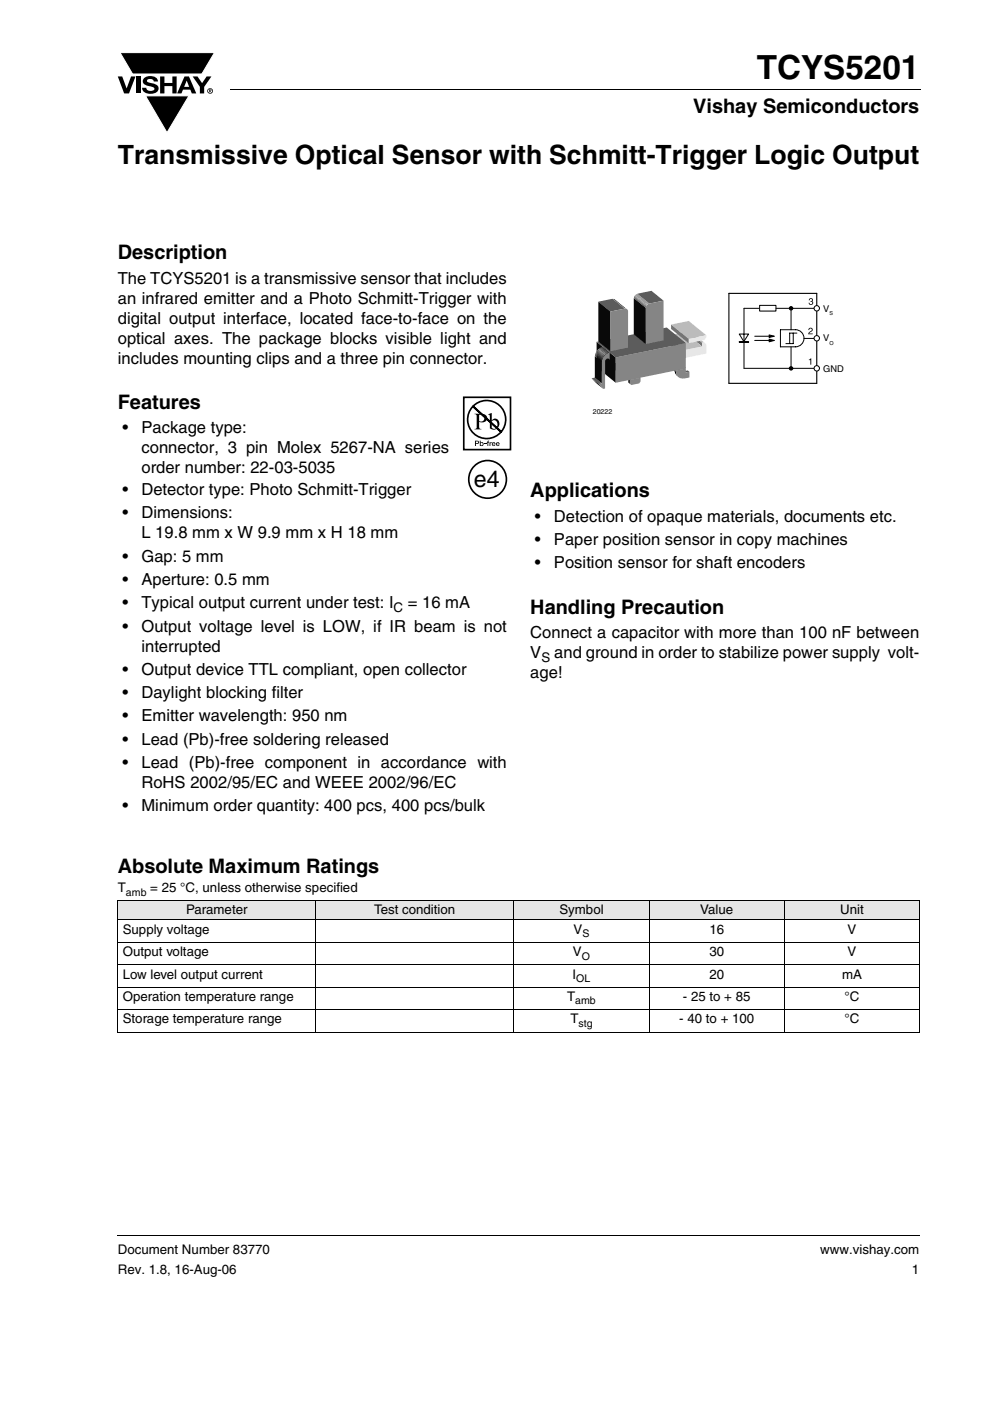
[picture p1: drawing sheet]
<svg xmlns="http://www.w3.org/2000/svg" width="210mm" height="297mm" viewBox="0 0 210 297" stroke-linecap="round" stroke-linejoin="round" font-family="sans-serif">
<g fill="#000">
<path d="M25 16.2h.9l1 2.5 .9-2.5h.9l-1.3 3.6h-1.1zM25.5 11.2h20l-2.7 4.5h-14.7zM28.9 16.2h.9v3.6h-.9zM30.6 16.5a2.1 2.1 0 0 1 2.8 .3l.1 .5h-.9a.79 .79 0 0 0-.7-.6 .79 .79 0 0 0-.7 .4l.2 .3 1 .3a1.08 1.08 0 0 1 1.2 1 1.08 1.08 0 0 1-1.1 1.1 1.73 1.73 0 0 1-2.4-1.2h.9a.96 .96 0 0 0 .8 .7 .96 .96 0 0 0 1-.5 1.68 1.68 0 0 0-1.6-.7 .92 .92 0 0 1-.9-.6 .92 .92 0 0 1 .3-1zM34 16.2h.9v1.4h1.7v-1.4h.9v3.6h-.9v-1.5h-1.7v1.5h-.9zM40.9 16.2h1l1 1.4 .9-1.4h1l-1.5 2.2v1.4h-.9v-1.4zM48.9 18.9l.1 .2zM30.9 20.3h9.2l-4.7 7.8zM24.9 261.9l.1 .2z"/>
<path d="M39.6 17.1l-.5 1.3h1zM39.1 16.2h1l1.5 3.6h-.9l-.3-.8h-1.6l-.3 .8h-.9z"/>
<path d="M44.5 19.1v.1h.2v-.1zM44.3 18.9l.5 .1v.1l-.1 .2 .1 .3-.3-.3-.2 .3zM44.1 19.3a.46 .46 0 0 0 .9 0 .46 .46 0 0 0-.9 0zM44 19.3a.6 .6 0 0 1 1.2 0 .6 .6 0 0 1-1.2 0z"/>
</g>
<path d="M25.5 11.2h20l-2.7 4.5h-14.7zM30.9 20.3h9.2l-4.7 7.8z" fill="none" stroke="#fff" stroke-width=".21"/>
<path d="M49 19h146.3M25 262h170.1" fill="none" stroke="#000" stroke-width=".21"/>
<g fill="#fff">
<path d="M113.5 41h81v60h-81z"/>
<path d="M125.5 61.7h53.5v26.3h-53.5z"/>
</g>
<path d="M129.5 78.1l.7 .5z" fill="#000"/>
<path d="M129.5 77.2l2.3-.4 .3 .2-2.2 .5z" fill="#585858"/>
<path d="M129.5 77.2l.4 .3v.8l-.4-.2z" fill="#0b0b0b"/>
<path d="M129.9 77.5l2.2-.5v.9l-.3 .4-1.6 .3-.3-.3z" fill="#858585"/>
<path d="M141.4 75.6l.8-.1 .3 .3-.7 .1z" fill="#585858"/>
<path d="M139.5 76.2l.4 .3zM139.5 76.2l.4 .4zM139.5 76.3l.7 .6z" fill="#000"/>
<path d="M139.2 75.3l2.2-.5 .4 .3-2.2 .4z" fill="#585858"/>
<path d="M139.2 75.3l.4 .2 .3 1-.4-.3z" fill="#000"/>
<path d="M139.6 75.5l2.2-.4v.8l.7-.1v1.2l-.5 .1a1.53 1.53 0 0 1-2.1-.6z" fill="#858585"/>
<path d="M133.3 81.1l.6 .5z" fill="#000"/>
<path d="M133.3 80.3l2.2-.5 .4 .3-2.3 .4z" fill="#585858"/>
<path d="M133.3 80.3l.3 .2v.9l-.3-.3z" fill="#0b0b0b"/>
<path d="M133.6 80.5l2.3-.4v.8l-.3 .4-1.7 .3-.3-.2z" fill="#858585"/>
<path d="M145.1 78.7l.8-.2 .3 .3-.7 .2z" fill="#585858"/>
<path d="M143.2 79.3l.4 .2zM143.2 79.3l.4 .3zM143.3 79.3l.6 .7z" fill="#000"/>
<path d="M142.9 78.3l2.2-.5 .4 .3-2.2 .5z" fill="#585858"/>
<path d="M142.9 78.3l.4 .3 .3 .9-.4-.2z" fill="#000"/>
<path d="M143.3 78.6l2.2-.5v.9l.7-.2v1.2l-.5 .1a1.53 1.53 0 0 1-2.1-.6z" fill="#858585"/>
<path d="M145.2 69.7l.4-.1 3.8 3-.5 .1z" fill="#bebebe"/>
<path d="M145.2 69.7l3.7 3v.8l-3.7-3.1z" fill="#757575"/>
<path d="M145.3 74.2l3.6-.7v-.8l.5-.1 .4 .4v2l-4.5 .9z" fill="#e8e8e8"/>
<path d="M141.6 71.2l3.7 3v1.7l-3.7-3.1z" fill="#757575"/>
<g fill="#bebebe">
<path d="M141.6 71.2l3.6-.8 3.7 3.1-3.6 .7z"/>
<path d="M142.3 68.8l3.8-.8 3.7 3.1-3.7 .8z"/>
</g>
<path d="M146.1 71.9l3.7-.8v.4l-.4 .6-3.3 .7z" fill="#e8e8e8"/>
<path d="M142.3 68.8l3.8 3.1v.9l-3.8-3.1z" fill="#757575"/>
<path d="M126.5 72.5l4.1 3.3v5.4l-4.1-3.4z" fill="#0b0b0b"/>
<path d="M130.6 75.8l14.9-3.1v5.4l-14.9 3.1z" fill="#858585"/>
<path d="M126.5 72.5l14.9-3.1 4.1 3.3-14.9 3.1z" fill="#585858"/>
<path d="M129.9 63.3l2.6 2.1z" fill="#4c4c4c"/>
<path d="M129.9 63.3l2.6 2.1z" fill="#444"/>
<path d="M130 63.3l2.5 2.1z" fill="#3c3c3c"/>
<path d="M130 63.3l2.6 2.1z" fill="#343434"/>
<path d="M130 63.3l2.6 2.1z" fill="#2c2c2c"/>
<path d="M130 63.3l2.6 2.1z" fill="#232323"/>
<path d="M130.1 63.3l2.6 2.1z" fill="#1b1b1b"/>
<path d="M130.1 63.3l2.6 2.1z" fill="#131313"/>
<path d="M130.1 63.3l2.6 2.1z" fill="#0b0b0b"/>
<path d="M130.2 63.3l2.6 2.1z" fill="#030303"/>
<path d="M130.2 63.3l2.6 2.1zM130.2 63.4l2.6 2zM130.3 63.4l2.5 2.1zM130.3 63.4l2.6 2.1zM130.4 63.4l2.6 2.1zM130.4 63.5l2.6 2.1z" fill="#000"/>
<path d="M126.9 64l3-.7 2.6 2.1-3 .6z" fill="#585858"/>
<path d="M126.9 64l2.6 2v8.5l-2.6-2.1z" fill="#0b0b0b"/>
<path d="M129.5 66l3-.6a.6 .6 0 0 1 .7 .6v7.7l-3.7 .8z" fill="#858585"/>
<path d="M125.5 80.2l2.5 2.3z" fill="#000"/>
<path d="M125.5 80.2l.7-.1 1.5 1.2-.7 .1z" fill="#585858"/>
<path d="M127.7 74.9l1.6 1.3zM127.8 75l1.5 1.3zM127.8 75.1l1.5 1.2zM127.8 75.1l1.5 1.3zM127.8 75.2l1.5 1.2z" fill="#000"/>
<path d="M126.2 75.5l1.5 1.3v4.5l-1.5-1.2z" fill="#0b0b0b"/>
<path d="M126.2 75.5l1.5 1.3z" fill="#000"/>
<path d="M126.2 75.4l1.5 1.3z" fill="#030303"/>
<path d="M126.2 75.4l1.5 1.3z" fill="#0b0b0b"/>
<path d="M126.2 75.3l1.5 1.3z" fill="#131313"/>
<path d="M126.2 75.2l1.5 1.3z" fill="#1b1b1b"/>
<path d="M126.2 75.2l1.5 1.3z" fill="#232323"/>
<path d="M126.2 75.1l1.5 1.3z" fill="#2c2c2c"/>
<path d="M126.2 75l1.5 1.3z" fill="#343434"/>
<path d="M126.3 75l1.4 1.2z" fill="#3c3c3c"/>
<path d="M126.3 74.9l1.5 1.3z" fill="#444"/>
<path d="M126.3 74.8l1.5 1.3z" fill="#4c4c4c"/>
<path d="M126.3 74.7l1.5 1.3z" fill="#545454"/>
<path d="M126.4 74.7l1.4 1.3z" fill="#5d5d5d"/>
<path d="M126.4 74.6l1.5 1.3z" fill="#656565"/>
<path d="M126.5 74.5l1.4 1.3z" fill="#6d6d6d"/>
<path d="M126.5 74.4l1.5 1.2v.1l-1.5-1.2z" fill="#757575"/>
<path d="M126.6 74.3l1.5 1.2-.1 .1-1.5-1.2z" fill="#7d7d7d"/>
<path d="M126.7 74.1l1.5 1.3-.1 .1-1.5-1.2z" fill="#858585"/>
<path d="M126.7 74.1l.3-.2 1.5 1.2-.3 .3z" fill="#949494"/>
<path d="M127 73.9l.2-.1 1.5 1.2-.2 .1z" fill="#858585"/>
<path d="M127.2 73.8l.1-.1 1.5 1.2-.1 .1z" fill="#7d7d7d"/>
<path d="M127.3 73.7l1.6 1.2z" fill="#757575"/>
<path d="M127.4 73.6l1.6 1.2z" fill="#6d6d6d"/>
<path d="M127.5 73.6l1.6 1.2z" fill="#656565"/>
<path d="M127.6 73.6l1.6 1.2z" fill="#5d5d5d"/>
<path d="M127.7 73.5l1.6 1.3z" fill="#545454"/>
<path d="M127.8 73.5l1.5 1.2z" fill="#4c4c4c"/>
<path d="M128.1 75.5l.8-.6 .4-.2v1.7l-.1-.2a.53 .53 0 0 0-.6-.1 .53 .53 0 0 0-.3 .5v5.8l-.3 .1-1-1.1 .7-.1v-4.5v-.5z" fill="#858585"/>
<path d="M135.2 62.3l3-.6 2.5 2-3 .7z" fill="#585858"/>
<path d="M134.4 63.2l2.6 2.1v7.6l-2.6-2z" fill="#0b0b0b"/>
<path d="M134.4 63.2l2.6 2.1z" fill="#000"/>
<path d="M134.4 63.1l2.6 2.2z" fill="#030303"/>
<path d="M134.4 63.1l2.6 2.1z" fill="#0b0b0b"/>
<path d="M134.4 63.1l2.6 2.1z" fill="#131313"/>
<path d="M134.4 63.1l2.6 2.1z" fill="#1b1b1b"/>
<path d="M134.4 63l2.6 2.1z" fill="#232323"/>
<path d="M134.4 63l2.6 2.1z" fill="#2c2c2c"/>
<path d="M134.5 63l2.5 2.1z" fill="#343434"/>
<path d="M134.5 62.9l2.5 2.1z" fill="#3c3c3c"/>
<path d="M134.5 62.9l2.5 2.1z" fill="#444"/>
<path d="M134.5 62.9l2.5 2.1z" fill="#4c4c4c"/>
<path d="M134.5 62.8l2.5 2.1z" fill="#545454"/>
<path d="M134.5 62.8l2.6 2.1z" fill="#5d5d5d"/>
<path d="M134.5 62.8l2.6 2.1z" fill="#656565"/>
<path d="M134.6 62.7l2.5 2.1z" fill="#6d6d6d"/>
<path d="M134.6 62.7l2.5 2.1z" fill="#757575"/>
<path d="M134.6 62.6l2.5 2.2z" fill="#7d7d7d"/>
<path d="M134.7 62.6l2.5 2z" fill="#858585"/>
<path d="M134.7 62.6l.1-.2 2.6 2.1-.2 .1z" fill="#949494"/>
<path d="M134.8 62.4l2.7 2.1z" fill="#858585"/>
<path d="M134.9 62.4l2.6 2z" fill="#7d7d7d"/>
<path d="M135 62.4l2.6 2z" fill="#757575"/>
<path d="M135 62.3l2.6 2.1z" fill="#6d6d6d"/>
<path d="M135 62.3l2.6 2.1z" fill="#656565"/>
<path d="M135.1 62.3l2.6 2.1z" fill="#5d5d5d"/>
<path d="M135.1 62.3l2.6 2.1z" fill="#545454"/>
<path d="M135.1 62.3l2.6 2.1z" fill="#4c4c4c"/>
<path d="M137.2 64.7l.5-.3 3-.7v8.5l-3.7 .7v-7.6z" fill="#858585"/>
<path d="M156.8 72.5h2v.1h-2zM160.1 72.2h3.2M160.1 71.3h3.2M163.1 71l1.1 .3-1.1 .3zM163.1 71.9l1.1 .3-1.1 .3zM165.5 69.9h3.2a1.82 1.82 0 0 1 1.8 1.8 1.82 1.82 0 0 1-1.8 1.8h-3.2zM166.7 72.9h1.5M167.8 65.8v4.1M167.8 73.5v4.1M168.2 70.6v2.3M169 70.6h-1.5v2.2" fill="none" stroke="#000" stroke-width=".21"/>
<g fill="#000">
<path d="M163.1 71l1.1 .3-1.1 .3z" fill-rule="evenodd"/>
<path d="M163.1 71.9l1.1 .3-1.1 .3z" fill-rule="evenodd"/>
</g>
<path d="M156.8 72.5h2v.1h-2z" fill="#000"/>
<path d="M156.8 70.8h2l-1 1.6z" fill="#fff"/>
<g fill="none" stroke="#000" stroke-width=".21">
<path d="M156.8 70.8h2l-1 1.6zM156.8 72.5h2M157.8 70.8v.2M157.8 65.4h3.2M157.8 78.1h15M157.9 72.5v.1M161.1 64.7h3.5v1.3h-3.5zM164.6 65.4h8.2"/>
<circle cx="167.8" cy="65.4" r=".37"/>
<circle cx="167.8" cy="78.1" r=".37"/>
</g>
<g fill="#000">
<circle cx="167.8" cy="65.4" r=".37"/>
<circle cx="167.8" cy="78.1" r=".37"/>
</g>
<path d="M154.6 62.2h18.6v19.1h-18.6" fill="none" stroke="#000" stroke-width=".24"/>
<circle cx="173.2" cy="65.4" r=".57" fill="#fff"/>
<circle cx="173.2" cy="65.4" r=".57" fill="none" stroke="#000" stroke-width=".21"/>
<circle cx="173.2" cy="78.1" r=".57" fill="#fff"/>
<g fill="none" stroke="#000" stroke-width=".21">
<path d="M170.5 71.8h2.3"/>
<circle cx="173.2" cy="78.1" r=".57"/>
</g>
<circle cx="173.2" cy="71.7" r=".57" fill="#fff"/>
<g fill="none" stroke="#000" stroke-width=".21">
<path d="M157.8 65.4v12.7"/>
<circle cx="173.2" cy="71.7" r=".57"/>
</g>
<path d="M154.6 62.2v19.1" fill="none" stroke="#000" stroke-width=".24"/>
<path d="M171.6 69.6a.48 .48 0 0 1 .8 .2 .48 .48 0 0 1-.5 .6l-.3 .3h.8v.2h-1l.2-.5a.49 .49 0 0 0 .5-.2 .49 .49 0 0 0-.1-.5h-.2l-.2 .3h-.1zM171.6 76.2l.5-.2v1.3h-.2v-.9h-.3zM171.7 63.3a.4 .4 0 0 1 .6 0 .4 .4 0 0 1 0 .6 .46 .46 0 0 1-.1 .8 .46 .46 0 0 1-.7-.5h.2a.28 .28 0 0 0 .4 .3 .28 .28 0 0 0 0-.5h-.2v-.2a.23 .23 0 0 0 .3-.2 .23 .23 0 0 0-.2-.2l-.4 .3z" fill="#000"/>
<g fill="#e6e6e6">
<path d="M25 190.8h42v4.3h-42z"/>
<path d="M67 190.8h42v4.3h-42z"/>
<path d="M109 190.8h28.7v4.3h-28.7z"/>
<path d="M137.7 190.8h28.7v4.3h-28.7z"/>
<path d="M166.4 190.8h28.7v4.3h-28.7z"/>
</g>
<g fill="none" stroke="#000" stroke-width=".21">
<path d="M24.9 190.8h170.3M24.9 195.1h170.3M24.9 199.8h170.3M25 190.9v27.8M67 190.7v28.2M109 190.7v28.2M137.7 190.7v28.2M166.4 190.7v28.2M195.1 190.9v27.8M24.9 204.6h170.3M24.9 209.3h170.3M24.9 214.1h170.3"/>
<path d="M24.9 218.8h170.3"/>
</g>
<g fill="#fff">
<path d="M97.4 82h11.4v24.3h-11.4z"/>
<path d="M98.2 84.1h10.3v21.7h-10.3z"/>
</g>
<g fill="none" stroke="#000" stroke-width=".35">
<path d="M98.4 84.2h9.9v11.1h-9.9zM100.2 86.2a4 4 0 0 1 5.7-.3 4 4 0 0 1 .4 5.6l-5.9-5.4 5.9 5.5a4 4 0 0 1-5.8 .4 4 4 0 0 1-.3-5.8z"/>
<circle cx="103.4" cy="101.6" r="4"/>
</g>
<g fill="#000">
<path d="M102.7 94h.5v.2h-.5zM103.5 93.5l.2-.1-.1 .3h.1l-.1 .2v.7h-.2v-.7h-.1zM103.8 93.7h.2v.2l.3-.2v.2l-.2 .1-.1 .6h-.2z"/>
<path d="M100.9 93.6v.4l.5-.1v-.3zM100.7 93.4l.8 .1 .1 .3-.1 .3h-.6v.5h-.2z"/>
<path d="M101.6 88v1.3a.75 .75 0 0 0 1.1-.7 .75 .75 0 0 0-1.1-.6zM100.6 87.7a2.81 2.81 0 0 1 2.5 .4 1.02 1.02 0 0 1-.1 1.3 1.02 1.02 0 0 1-1.4 .1l.1 1.3 .4 .2h-1.5l.3-.1 .2-.4v-2.3v-.2z"/>
<path d="M101.9 94.1a.26 .26 0 0 0 .5 0 .26 .26 0 0 0-.5 0zM101.8 93.4h.1l.1 .4a.38 .38 0 0 1 .5 .1 .38 .38 0 0 1 0 .5 .38 .38 0 0 1-.6 0l-.1 .2z"/>
<path d="M104.3 89.3v1.4l.2 .1a.87 .87 0 0 0 1-.4 .87 .87 0 0 0-.2-1.1 .64 .64 0 0 0-1 0zM103.5 87.9l.8-.3v1.6a.89 .89 0 0 1 1.1-.4 .89 .89 0 0 1 .5 1 1.23 1.23 0 0 1-.7 1.2 1.23 1.23 0 0 1-1.3-.2v-2.7z"/>
<path d="M104.6 93.9l-.1 .2h.4l-.2-.2zM104.5 93.8h.4l.2 .4h-.6v.2l.6-.1a.42 .42 0 0 1-.7 .2 .42 .42 0 0 1 .1-.7z"/>
<path d="M105.4 93.9v.2h.4l-.2-.2zM105.4 93.8h.4l.2 .4h-.6v.2l.6-.1a.42 .42 0 0 1-.7 .2 .42 .42 0 0 1 .1-.7z"/>
</g>
<text font-size="7" x="160.5" y="16.7">TCYS5201</text>
<text font-size="5.6" x="25" y="34.8">Transmissive Optical Sensor with Schmitt-Trigger Logic Output</text>
<text font-size="4.9" x="100.5" y="103.2">e4</text>
<g font-size="4.2">
<text x="147" y="24">Vishay Semiconductors</text>
<text x="25" y="55">Description</text>
<text x="25" y="86.7">Features</text>
<text x="112.5" y="105.5">Applications</text>
<text x="112.5" y="130.2">Handling Precaution</text>
<text x="25" y="185.2">Absolute Maximum Ratings</text>
</g>
<g font-size="3.5">
<text x="25" y="60.2">The TCYS5201 is a transmissive sensor that includes</text>
<text x="25" y="64.4">an infrared emitter and a Photo Schmitt-Trigger with</text>
<text x="25" y="68.6">digital output interface, located face-to-face on the</text>
<text x="25" y="72.9">optical axes. The package blocks visible light and</text>
<text x="25" y="77.1">includes mounting clips and a three pin connector.</text>
<text x="26" y="91.9">•</text>
<text x="30" y="91.9">Package type:</text>
<text x="30" y="96.1">connector, 3 pin Molex 5267-NA series</text>
<text x="30" y="100.4">order number: 22-03-5035</text>
<text x="26" y="105">•</text>
<text x="30" y="105">Detector type: Photo Schmitt-Trigger</text>
<text x="26" y="109.9">•</text>
<text x="30" y="109.9">Dimensions:</text>
<text x="113.5" y="110.6">•</text>
<text x="117.5" y="110.6">Detection of opaque materials, documents etc.</text>
<text x="26" y="119.1">•</text>
<text x="30" y="114.2">L 19.8 mm x W 9.9 mm x H 18 mm</text>
<text x="30" y="119.1">Gap: 5 mm</text>
<text x="113.5" y="115.6">•</text>
<text x="117.5" y="115.6">Paper position sensor in copy machines</text>
<text x="26" y="124">•</text>
<text x="30" y="124">Aperture: 0.5 mm</text>
<text x="113.5" y="120.5">•</text>
<text x="117.5" y="120.5">Position sensor for shaft encoders</text>
<text x="26" y="129">•</text>
<text x="30" y="129">Typical output current under test: I</text>
<text x="86.5" y="129">= 16 mA</text>
<text x="26" y="133.9">•</text>
<text x="30" y="133.9">Output voltage level is LOW, if IR beam is not</text>
<text x="112.5" y="135.3">Connect a capacitor with more than 100 nF between</text>
<text x="26" y="143.1">•</text>
<text x="30" y="138.1">interrupted</text>
<text x="30" y="143.1">Output device TTL compliant, open collector</text>
<text x="112.5" y="139.6">V</text>
<text x="112.5" y="143.8">age!</text>
<text x="117.5" y="139.6">and ground in order to stabilize power supply volt-</text>
<text x="26" y="148">•</text>
<text x="30" y="148">Daylight blocking filter</text>
<text x="26" y="152.9">•</text>
<text x="30" y="152.9">Emitter wavelength: 950 nm</text>
<text x="26" y="157.9">•</text>
<text x="30" y="157.9">Lead (Pb)-free soldering released</text>
<text x="26" y="162.8">•</text>
<text x="30" y="162.8">Lead (Pb)-free component in accordance with</text>
<text x="30" y="167.1">RoHS 2002/95/EC and WEEE 2002/96/EC</text>
<text x="26" y="172">•</text>
<text x="30" y="172">Minimum order quantity: 400 pcs, 400 pcs/bulk</text>
</g>
<g font-size="2.8">
<text x="83.5" y="129.9">C</text>
<text x="114.8" y="140.4">S</text>
<text x="25" y="189.2">T</text>
<text x="31.9" y="189.2">= 25 °C, unless otherwise specified</text>
<text x="26" y="198">Supply voltage</text>
<text x="39.5" y="193.8">Parameter</text>
<text x="79.4" y="193.8">Test condition</text>
<text x="118.6" y="193.8">Symbol</text>
<text x="121.6" y="198">V</text>
<text x="148.5" y="193.8">Value</text>
<text x="150.5" y="198">16</text>
<text x="178.2" y="193.8">Unit</text>
<text x="179.8" y="198">V</text>
<text x="26" y="202.8">Output voltage</text>
<text x="121.5" y="202.8">V</text>
<text x="150.5" y="202.8">30</text>
<text x="179.8" y="202.8">V</text>
<text x="26" y="207.5">Low level output current</text>
<text x="121.4" y="207.5">I</text>
<text x="150.5" y="207.5">20</text>
<text x="178.6" y="207.5">mA</text>
<text x="26" y="212.3">Operation temperature range</text>
<text x="120.3" y="212.3">T</text>
<text x="144.9" y="212.3">- 25 to + 85</text>
<text x="179.1" y="212.3">°C</text>
<text x="26" y="217">Storage temperature range</text>
<text x="121" y="217">T</text>
<text x="144.1" y="217">- 40 to + 100</text>
<text x="179.2" y="217">°C</text>
<text x="25" y="265.9">Document Number 83770</text>
<text x="174" y="265.9">www.vishay.com</text>
<text x="25" y="270.1">Rev. 1.8, 16-Aug-06</text>
<text x="193.4" y="270.1">1</text>
</g>
<g font-size="2.2">
<text x="26.7" y="189.9">amb</text>
<text x="123.4" y="203.5">O</text>
<text x="123.5" y="198.7">S</text>
<text x="122.2" y="208.2">OL</text>
<text x="122" y="213">amb</text>
<text x="122.7" y="217.7">stg</text>
</g>
<g font-size="2">
<text x="174.6" y="66.1">V</text>
<text x="174.6" y="72.4">V</text>
<text x="174.6" y="78.8">GND</text>
</g>
<text font-size="1.5" x="125.7" y="87.7">20222</text>
<g font-size="1.2">
<text x="175.9" y="66.7">S</text>
<text x="175.9" y="73">O</text>
</g>
</svg>
